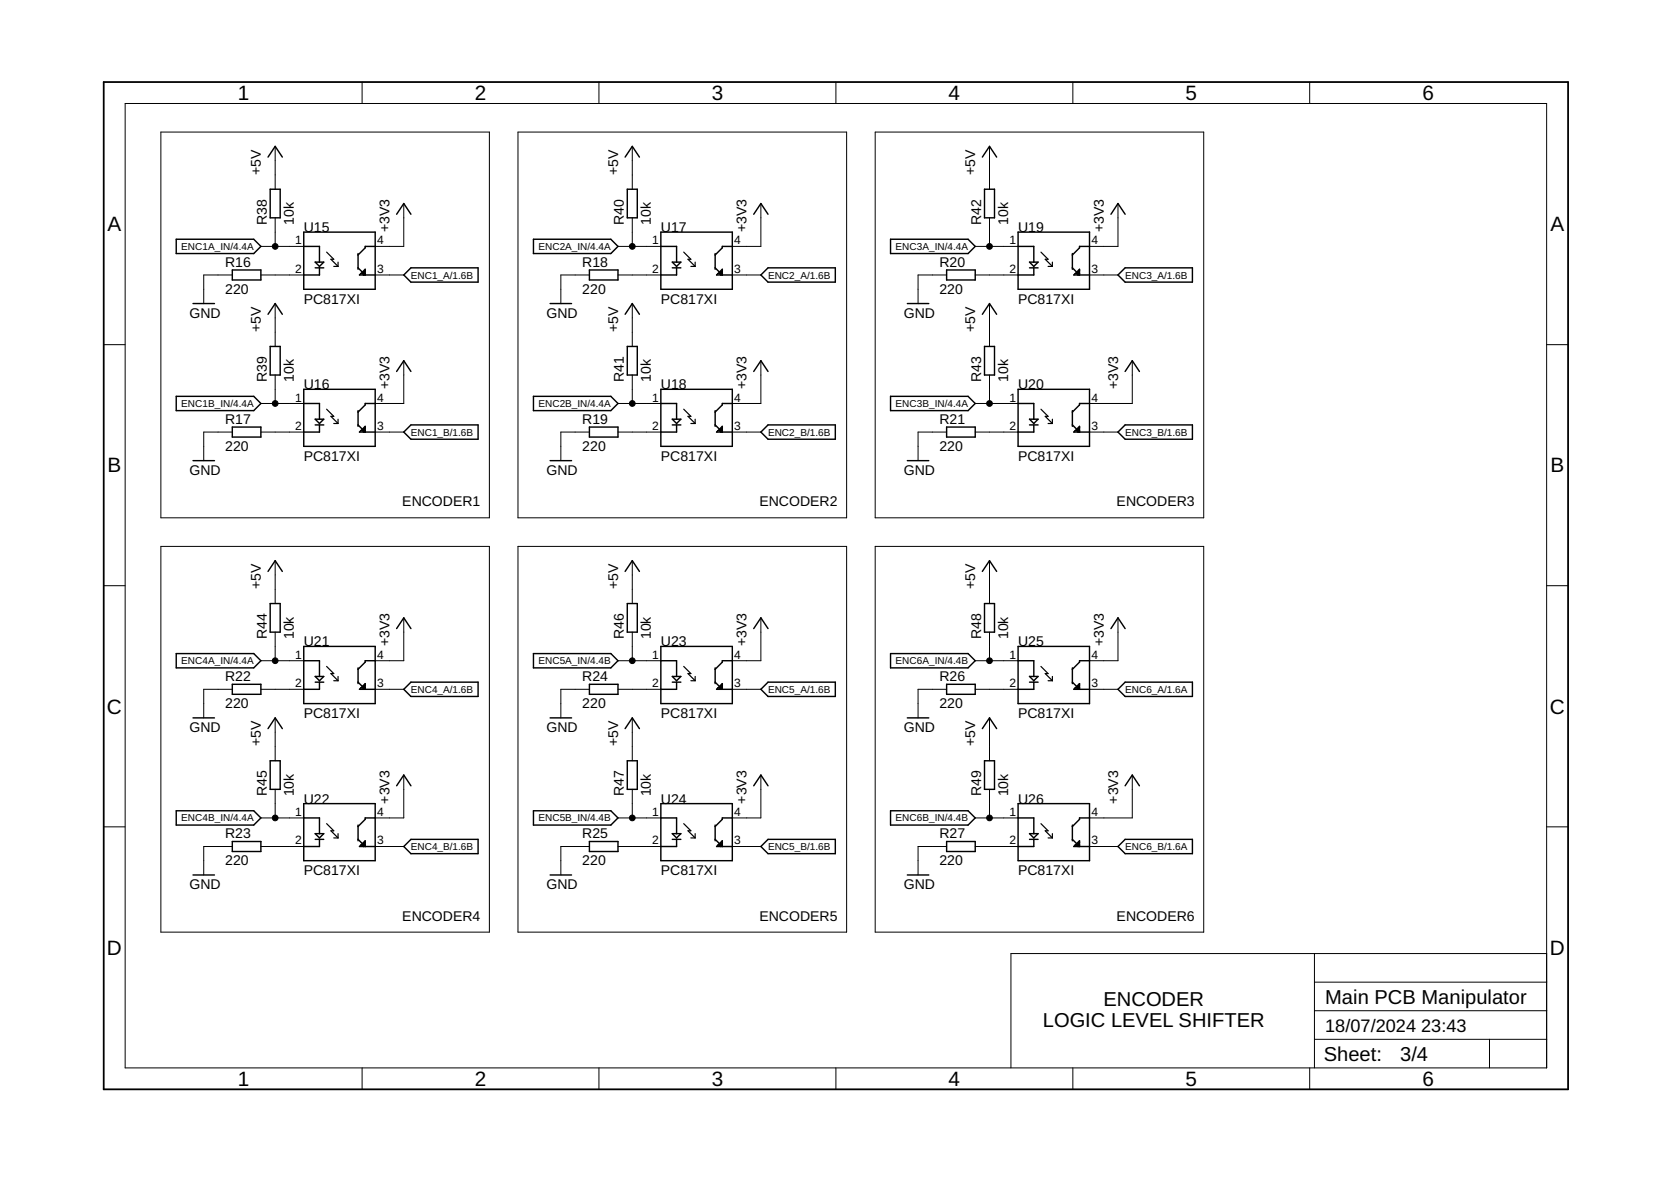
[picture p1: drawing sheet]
<svg xmlns="http://www.w3.org/2000/svg" width="297mm" height="210mm" viewBox="0 0 297 210" stroke-linecap="round" stroke-linejoin="round" font-family="sans-serif">
<g fill="none" stroke="#000" stroke-width=".25">
<path d="M47.6 27.9l1.3-1.9 1.3 1.9M48 33.6h1.8v5.1h-1.8zM70.5 38.1l1.3-1.9 1.2 1.9M111.1 27.9l1.3-1.9 1.3 1.9M111.5 33.6h1.8v5.1h-1.8zM134 38.1l1.3-1.9 1.2 1.9M174.6 27.9l1.3-1.9 1.3 1.9M175 33.6h1.8v5.1h-1.8zM197.5 38.1l1.2-1.9 1.3 1.9M31.3 42.5h13.8l1.3 1.3-1.3 1.3h-13.8zM34.3 54h3.8M41.3 48h5.1v1.8h-5.1z"/>
<path d="M47.6 55.9l1.3-1.9 1.3 1.9M54 43.8h2.8v2.8M54 41.3h12.7v10.1h-12.7zM56 47.6h1.6M56 46.6h1.6l-.8 .7zM56.8 47.6v1.3h-2.8M63.6 47.6l1.3 1.3v-1l-1 1h2.8M63.6 45.1v2.8M64.2 48.6h.2M64.4 48.6l.3 .3v-.5l.2 .2M64.9 48.1l-.5 .5M66.7 43.8h-1.8v.2l-1.3 1.3"/>
<path d="M73 47.6h12v2.5h-12l-1.2-1.2zM94.8 42.5h13.8l1.3 1.3-1.3 1.3h-13.8zM97.8 54h3.8M104.8 48h5.1v1.8h-5.1zM111.1 55.9l1.3-1.9 1.3 1.9M117.5 43.8h2.8v2.8M117.5 41.3h12.7v10.1h-12.7zM119.5 47.6h1.5M119.5 46.6h1.5l-.7 .7zM120.3 47.6v1.3h-2.8M127.1 47.6l1.3 1.3v-1l-1 1h2.8M127.1 45.1v2.8"/>
<path d="M127.6 48.6h.3M127.9 48.6l.2 .3v-.5l.3 .2M128.4 48.1l-.5 .5M130.2 43.8h-1.8v.2l-1.3 1.3M135.3 48.9l1.2-1.3h12v2.5h-12zM158.3 42.5h13.8l1.3 1.3-1.3 1.3h-13.8zM161.3 54h3.8M168.3 48h5.1v1.8h-5.1zM174.6 55.9l1.3-1.9 1.3 1.9M181 43.8h2.8v2.8M181 41.3h12.7v10.1h-12.7zM183 47.6h1.5"/>
<path d="M183 46.6h1.5l-.7 .7zM183.8 47.6v1.3h-2.8M190.6 47.6l1.3 1.3v-1l-1 1h2.8M190.6 45.1v2.8M191.1 48.6h.3M191.4 48.6l.2 .3v-.5l.3 .2M191.9 48.1l-.5 .5M193.7 43.8h-1.8v.2l-1.3 1.3M200 47.6h12v2.5h-12l-1.3-1.2zM31.3 70.4h13.8l1.3 1.3-1.3 1.3h-13.8zM41.3 75.9h5.1v1.8h-5.1zM48 61.6h1.8v5.1h-1.8z"/>
<path d="M54 71.7h2.8v2.8M54 69.2h12.7v10.1h-12.7zM56 75.5h1.6M56 74.5h1.6l-.8 .8zM56.8 75.5v1.3h-2.8M63.6 75.5l1.3 1.3v-1l-1 1h2.8M63.6 73v2.8M64.2 76.5h.2M64.4 76.5l.3 .3v-.5l.2 .2M64.9 76l-.5 .5M66.7 71.7h-1.8v.3l-1.3 1.2M70.5 66l1.3-1.9 1.2 1.9"/>
<path d="M73 75.5h12v2.6h-12l-1.2-1.3zM94.8 70.4h13.8l1.3 1.3-1.3 1.3h-13.8zM104.8 75.9h5.1v1.8h-5.1zM111.5 61.6h1.8v5.1h-1.8zM117.5 71.7h2.8v2.8M117.5 69.2h12.7v10.1h-12.7zM119.5 75.5h1.5M119.5 74.5h1.5l-.7 .8zM120.3 75.5v1.3h-2.8M127.1 75.5l1.3 1.3v-1l-1 1h2.8M127.1 73v2.8M127.6 76.5h.3"/>
<path d="M127.9 76.5l.2 .3v-.5l.3 .2M128.4 76l-.5 .5M130.2 71.7h-1.8v.3l-1.3 1.2M134 66l1.3-1.9 1.2 1.9M135.3 76.8l1.2-1.3h12v2.6h-12zM158.3 70.4h13.8l1.3 1.3-1.3 1.3h-13.8zM168.3 75.9h5.1v1.8h-5.1zM175 61.6h1.8v5.1h-1.8zM181 71.7h2.8v2.8M181 69.2h12.7v10.1h-12.7zM183 75.5h1.5M183 74.5h1.5l-.7 .8z"/>
<path d="M183.8 75.5v1.3h-2.8M190.6 75.5l1.3 1.3v-1l-1 1h2.8M190.6 73v2.8M191.1 76.5h.3M191.4 76.5l.2 .3v-.5l.3 .2M191.9 76l-.5 .5M193.7 71.7h-1.8v.3l-1.3 1.2M198.7 76.8l1.3-1.3h12v2.6h-12zM200 66l1.3-1.9 1.2 1.9M34.3 81.9h3.8M97.8 81.9h3.8M161.3 81.9h3.8"/>
<path d="M31.3 116.2h13.8l1.3 1.2-1.3 1.3h-13.8zM47.6 101.6l1.3-1.9 1.3 1.9M48 107.3h1.8v5.1h-1.8zM54 117.4h2.8v2.8M54 114.9h12.7v10.2h-12.7zM63.6 118.7v2.8M66.7 117.4h-1.8v.3l-1.3 1.3M70.5 111.7l1.3-1.9 1.2 1.9M94.8 116.2h13.8l1.3 1.2-1.3 1.3h-13.8zM111.1 101.6l1.3-1.9 1.3 1.9M111.5 107.3h1.8v5.1h-1.8zM117.5 117.4h2.8v2.8"/>
<path d="M117.5 114.9h12.7v10.2h-12.7zM127.1 118.7v2.8M130.2 117.4h-1.8v.3l-1.3 1.3M134 111.7l1.3-1.9 1.2 1.9M158.3 116.2h13.8l1.3 1.2-1.3 1.3h-13.8zM174.6 101.6l1.3-1.9 1.3 1.9M175 107.3h1.8v5.1h-1.8zM181 117.4h2.8v2.8M181 114.9h12.7v10.2h-12.7zM190.6 118.7v2.8M193.7 117.4h-1.8v.3l-1.3 1.3M197.5 111.7l1.2-1.9 1.3 1.9"/>
<path d="M34.3 127.6h3.8M41.3 121.6h5.1v1.8h-5.1zM47.6 129.5l1.3-1.9 1.3 1.9M48 135.2h1.8v5.1h-1.8zM56 121.2h1.6M56 120.2h1.6l-.8 .8zM56.8 121.2v1.3h-2.8M63.6 121.2l1.3 1.3v-1l-1 1h2.8M64.2 122.3h.2M64.4 122.3l.3 .2v-.5l.2 .3M64.9 121.8l-.5 .5M70.5 139.7l1.3-1.9 1.2 1.9"/>
<path d="M73 121.2h12v2.6h-12l-1.2-1.3zM97.8 127.6h3.8M104.8 121.6h5.1v1.8h-5.1zM111.1 129.5l1.3-1.9 1.3 1.9M111.5 135.2h1.8v5.1h-1.8zM119.5 121.2h1.5M119.5 120.2h1.5l-.7 .8zM120.3 121.2v1.3h-2.8M127.1 121.2l1.3 1.3v-1l-1 1h2.8M127.6 122.3h.3M127.9 122.3l.2 .2v-.5l.3 .3M128.4 121.8l-.5 .5"/>
<path d="M134 139.7l1.3-1.9 1.2 1.9M135.3 122.5l1.2-1.3h12v2.6h-12zM161.3 127.6h3.8M168.3 121.6h5.1v1.8h-5.1zM174.6 129.5l1.3-1.9 1.3 1.9M175 135.2h1.8v5.1h-1.8zM183 121.2h1.5M183 120.2h1.5l-.7 .8zM183.8 121.2v1.3h-2.8M190.6 121.2l1.3 1.3v-1l-1 1h2.8M191.1 122.3h.3M191.4 122.3l.2 .2v-.5l.3 .3"/>
<path d="M191.9 121.8l-.5 .5M198.7 122.5l1.3-1.3h12v2.6h-12zM200 139.7l1.3-1.9 1.2 1.9M31.3 144.1h13.8l1.3 1.3-1.3 1.2h-13.8zM34.3 155.5h3.8M41.3 149.6h5.1v1.7h-5.1zM54 145.4h2.8v2.8M54 142.8h12.7v10.2h-12.7zM56 149.2h1.6M56 148.2h1.6l-.8 .7zM56.8 149.2v1.3h-2.8M63.6 149.2l1.3 1.3v-1.1l-1 1.1h2.8"/>
<path d="M63.6 146.6v2.8M64.2 150.2h.2M64.4 150.2l.3 .3v-.6l.2 .3M64.9 149.7l-.5 .5M66.7 145.4h-1.8v.2l-1.3 1.3M73 149.2h12v2.5h-12l-1.2-1.2zM94.8 144.1h13.8l1.3 1.3-1.3 1.2h-13.8zM97.8 155.5h3.8M104.8 149.6h5.1v1.7h-5.1zM117.5 145.4h2.8v2.8M117.5 142.8h12.7v10.2h-12.7zM119.5 149.2h1.5"/>
<path d="M119.5 148.2h1.5l-.7 .7zM120.3 149.2v1.3h-2.8M127.1 149.2l1.3 1.3v-1.1l-1 1.1h2.8M127.1 146.6v2.8M127.6 150.2h.3M127.9 150.2l.2 .3v-.6l.3 .3M128.4 149.7l-.5 .5M130.2 145.4h-1.8v.2l-1.3 1.3M135.3 150.5l1.2-1.3h12v2.5h-12zM158.3 144.1h13.8l1.3 1.3-1.3 1.2h-13.8zM161.3 155.5h3.8M168.3 149.6h5.1v1.7h-5.1z"/>
<path d="M181 145.4h2.8v2.8M181 142.8h12.7v10.2h-12.7zM183 149.2h1.5M183 148.2h1.5l-.7 .7zM183.8 149.2v1.3h-2.8M190.6 149.2l1.3 1.3v-1.1l-1 1.1h2.8M190.6 146.6v2.8M191.1 150.2h.3M191.4 150.2l.2 .3v-.6l.3 .3M191.9 149.7l-.5 .5M193.7 145.4h-1.8v.2l-1.3 1.3M198.7 150.5l1.3-1.3h12v2.5h-12z"/>
</g>
<g fill="none" stroke="#000" stroke-width=".18">
<path d="M22.2 18.4h252.7v171.4h-252.7zM64.4 14.6v3.8M106.5 14.6v3.8M148.6 14.6v3.8M190.7 14.6v3.8M232.8 14.6v3.8M28.6 23.5h58.4v68.5h-58.4zM48.9 26v7.6M48.9 38.7v5.1M71.8 36.2v7.6h-5.1M92.1 23.5h58.4v68.5h-58.4zM112.4 26v7.6"/>
<path d="M112.4 38.7v5.1M135.3 36.2v7.6h-5.1M155.6 23.5h58.4v68.5h-58.4zM175.9 26v7.6M175.9 38.7v5.1M198.7 36.2v7.6h-5M41.3 48.9h-5.1v5.1M46.4 48.9h7.6M46.4 43.8h7.6M48.9 54v7.6M66.7 48.9h5.1M104.8 48.9h-5.1v5.1"/>
<path d="M109.9 48.9h7.6M109.9 43.8h7.6M112.4 54v7.6M130.2 48.9h5.1M168.3 48.9h-5.1v5.1M173.4 48.9h7.6M173.4 43.8h7.6M175.9 54v7.6M193.7 48.9h5M18.4 61.3h3.8M41.3 76.8h-5.1v5.1M46.4 76.8h7.6"/>
<path d="M46.4 71.7h7.6M48.9 66.7v5M66.7 76.8h5.1M71.8 64.1v7.6h-5.1M104.8 76.8h-5.1v5.1M109.9 76.8h7.6M109.9 71.7h7.6M112.4 66.7v5M130.2 76.8h5.1M135.3 64.1v7.6h-5.1M168.3 76.8h-5.1v5.1M173.4 76.8h7.6"/>
<path d="M173.4 71.7h7.6M175.9 66.7v5M193.7 76.8h5M201.3 64.1v7.6h-7.6M274.9 61.3h3.8M28.6 97.1h58.4v68.6h-58.4zM48.9 99.7v7.6M92.1 97.1h58.4v68.6h-58.4zM112.4 99.7v7.6M155.6 97.1h58.4v68.6h-58.4zM175.9 99.7v7.6M18.4 104.1h3.8"/>
<path d="M46.4 117.4h7.6M48.9 112.4v5M71.8 109.8v7.6h-5.1M109.9 117.4h7.6M112.4 112.4v5M135.3 109.8v7.6h-5.1M173.4 117.4h7.6M175.9 112.4v5M198.7 109.8v7.6h-5M274.9 104.1h3.8M41.3 122.5h-5.1v5.1M46.4 122.5h7.6"/>
<path d="M48.9 127.6v7.6M66.7 122.5h5.1M71.8 137.8v7.6h-5.1M104.8 122.5h-5.1v5.1M109.9 122.5h7.6M112.4 127.6v7.6M130.2 122.5h5.1M135.3 137.8v7.6h-5.1M168.3 122.5h-5.1v5.1M173.4 122.5h7.6M175.9 127.6v7.6M193.7 122.5h5"/>
<path d="M201.3 137.8v7.6h-7.6M18.4 147h3.8M41.3 150.5h-5.1v5M46.4 150.5h7.6M46.4 145.4h7.6M48.9 140.3v5.1M66.7 150.5h5.1M104.8 150.5h-5.1v5M109.9 150.5h7.6M109.9 145.4h7.6M112.4 140.3v5.1M130.2 150.5h5.1"/>
<path d="M168.3 150.5h-5.1v5M173.4 150.5h7.6M173.4 145.4h7.6M175.9 140.3v5.1M193.7 150.5h5M274.9 147h3.8M233.7 169.5v20.3M233.7 179.6h41.2M233.7 174.6h41.2M274.9 169.5h-95.2v20.3M64.4 189.8v3.8M106.5 189.8v3.8"/>
<path d="M148.6 189.8v3.8M190.7 189.8v3.8M232.8 189.8v3.8M233.7 184.7h41.2M264.8 184.7v5.1"/>
</g>
<path d="M18.4 14.6h260.3v179h-260.3z" fill="none" stroke="#000" stroke-width=".32"/>
<g fill="none" stroke="#000" stroke-width=".21">
<path d="M58.1 44.8l1.2 1.3h-.5l1.3 1.2M59.3 47.3h.8M60.1 46.6v.7M121.5 44.8l1.3 1.3h-.5l1.3 1.2M122.8 47.3h.8M123.6 46.6v.7M185 44.8l1.3 1.3h-.5l1.3 1.2M186.3 47.3h.8M187.1 46.6v.7M58.1 72.7l1.2 1.3h-.5l1.3 1.3M59.3 75.3h.8M60.1 74.5v.8"/>
<path d="M121.5 72.7l1.3 1.3h-.5l1.3 1.3M122.8 75.3h.8M123.6 74.5v.8M185 72.7l1.3 1.3h-.5l1.3 1.3M186.3 75.3h.8M187.1 74.5v.8M58.1 118.4l1.2 1.3h-.5l1.3 1.3M121.5 118.4l1.3 1.3h-.5l1.3 1.3M185 118.4l1.3 1.3h-.5l1.3 1.3M59.3 121h.8M60.1 120.2v.8M122.8 121h.8"/>
<path d="M123.6 120.2v.8M186.3 121h.8M187.1 120.2v.8M58.1 146.4l1.2 1.3h-.5l1.3 1.2M59.3 148.9h.8M60.1 148.2v.7M121.5 146.4l1.3 1.3h-.5l1.3 1.2M122.8 148.9h.8M123.6 148.2v.7M185 146.4l1.3 1.3h-.5l1.3 1.2M186.3 148.9h.8M187.1 148.2v.7"/>
</g>
<g fill="#000" stroke="#000" stroke-width=".18">
<circle cx="48.9" cy="43.8" r=".51"/>
<circle cx="112.4" cy="43.8" r=".51"/>
<circle cx="175.9" cy="43.8" r=".51"/>
<circle cx="48.9" cy="71.7" r=".51"/>
<circle cx="112.4" cy="71.7" r=".51"/>
<circle cx="175.9" cy="71.7" r=".51"/>
<circle cx="48.9" cy="117.4" r=".51"/>
<circle cx="112.4" cy="117.4" r=".51"/>
<circle cx="175.9" cy="117.4" r=".51"/>
<circle cx="48.9" cy="145.4" r=".51"/>
<circle cx="112.4" cy="145.4" r=".51"/>
<circle cx="175.9" cy="145.4" r=".51"/>
</g>
<g font-size="3.7">
<text x="42.3" y="17.8">1</text>
<text x="84.4" y="17.8">2</text>
<text x="126.5" y="17.8">3</text>
<text x="168.6" y="17.8">4</text>
<text x="210.7" y="17.8">5</text>
<text x="252.9" y="17.8">6</text>
<text x="19.1" y="41.1">A</text>
<text x="275.6" y="41.1">A</text>
<text x="19.1" y="84">B</text>
<text x="275.6" y="84">B</text>
<text x="19" y="126.8">C</text>
<text x="275.5" y="126.8">C</text>
<text x="19" y="169.7">D</text>
<text x="275.5" y="169.7">D</text>
<text x="42.3" y="193">1</text>
<text x="84.4" y="193">2</text>
<text x="126.5" y="193">3</text>
<text x="168.6" y="193">4</text>
<text x="210.7" y="193">5</text>
<text x="252.9" y="193">6</text>
</g>
<g font-size="3.6">
<text x="196.2" y="178.8">ENCODER</text>
<text x="235.6" y="178.4">Main PCB Manipulator</text>
<text x="185.4" y="182.6">LOGIC LEVEL SHIFTER</text>
<text x="235.3" y="188.7">Sheet:</text>
<text x="248.9" y="188.5">3/4</text>
</g>
<g font-size="3.2">
<text x="235.6" y="183.5">18/07/2024</text>
<text x="252.6" y="183.5">23:43</text>
</g>
<g font-size="2.5">
<text x="46.4" y="31.1" transform="rotate(-90 46.4 31.1)">+5V</text>
<text x="109.9" y="31.1" transform="rotate(-90 109.9 31.1)">+5V</text>
<text x="173.3" y="31.1" transform="rotate(-90 173.3 31.1)">+5V</text>
<text x="47.4" y="40" transform="rotate(-90 47.4 40)">R38</text>
<text x="52.2" y="40" transform="rotate(-90 52.2 40)">10k</text>
<text x="54" y="41.3">U15</text>
<text x="69.2" y="41.3" transform="rotate(-90 69.2 41.3)">+3V3</text>
<text x="110.9" y="40" transform="rotate(-90 110.9 40)">R40</text>
<text x="115.7" y="40" transform="rotate(-90 115.7 40)">10k</text>
<text x="117.5" y="41.3">U17</text>
<text x="132.7" y="41.3" transform="rotate(-90 132.7 41.3)">+3V3</text>
<text x="174.4" y="40" transform="rotate(-90 174.4 40)">R42</text>
<text x="179.2" y="40" transform="rotate(-90 179.2 40)">10k</text>
<text x="181" y="41.3">U19</text>
<text x="196.2" y="41.3" transform="rotate(-90 196.2 41.3)">+3V3</text>
<text x="40" y="47.4">R16</text>
<text x="103.5" y="47.4">R18</text>
<text x="167" y="47.4">R20</text>
<text x="40" y="52.2">220</text>
<text x="54" y="53.9">PC817XI</text>
<text x="103.5" y="52.2">220</text>
<text x="117.5" y="53.9">PC817XI</text>
<text x="167" y="52.2">220</text>
<text x="181" y="53.9">PC817XI</text>
<text x="33.7" y="56.5">GND</text>
<text x="46.4" y="59" transform="rotate(-90 46.4 59)">+5V</text>
<text x="97.2" y="56.5">GND</text>
<text x="109.9" y="59" transform="rotate(-90 109.9 59)">+5V</text>
<text x="160.7" y="56.5">GND</text>
<text x="173.3" y="59" transform="rotate(-90 173.3 59)">+5V</text>
<text x="47.4" y="67.9" transform="rotate(-90 47.4 67.9)">R39</text>
<text x="52.2" y="67.9" transform="rotate(-90 52.2 67.9)">10k</text>
<text x="54" y="69.2">U16</text>
<text x="69.2" y="69.2" transform="rotate(-90 69.2 69.2)">+3V3</text>
<text x="110.9" y="67.9" transform="rotate(-90 110.9 67.9)">R41</text>
<text x="115.7" y="67.9" transform="rotate(-90 115.7 67.9)">10k</text>
<text x="117.5" y="69.2">U18</text>
<text x="132.7" y="69.2" transform="rotate(-90 132.7 69.2)">+3V3</text>
<text x="174.4" y="67.9" transform="rotate(-90 174.4 67.9)">R43</text>
<text x="179.2" y="67.9" transform="rotate(-90 179.2 67.9)">10k</text>
<text x="181" y="69.2">U20</text>
<text x="198.7" y="69.2" transform="rotate(-90 198.7 69.2)">+3V3</text>
<text x="40" y="75.3">R17</text>
<text x="103.5" y="75.3">R19</text>
<text x="167" y="75.3">R21</text>
<text x="40" y="80.1">220</text>
<text x="54" y="81.9">PC817XI</text>
<text x="103.5" y="80.1">220</text>
<text x="117.5" y="81.9">PC817XI</text>
<text x="167" y="80.1">220</text>
<text x="181" y="81.9">PC817XI</text>
<text x="33.7" y="84.4">GND</text>
<text x="97.2" y="84.4">GND</text>
<text x="160.7" y="84.4">GND</text>
<text x="71.5" y="90">ENCODER1</text>
<text x="135" y="90">ENCODER2</text>
<text x="198.5" y="90">ENCODER3</text>
<text x="46.4" y="104.7" transform="rotate(-90 46.4 104.7)">+5V</text>
<text x="109.9" y="104.7" transform="rotate(-90 109.9 104.7)">+5V</text>
<text x="173.3" y="104.7" transform="rotate(-90 173.3 104.7)">+5V</text>
<text x="47.4" y="113.6" transform="rotate(-90 47.4 113.6)">R44</text>
<text x="52.2" y="113.6" transform="rotate(-90 52.2 113.6)">10k</text>
<text x="110.9" y="113.6" transform="rotate(-90 110.9 113.6)">R46</text>
<text x="115.7" y="113.6" transform="rotate(-90 115.7 113.6)">10k</text>
<text x="174.4" y="113.6" transform="rotate(-90 174.4 113.6)">R48</text>
<text x="179.2" y="113.6" transform="rotate(-90 179.2 113.6)">10k</text>
<text x="54" y="114.9">U21</text>
<text x="69.2" y="114.9" transform="rotate(-90 69.2 114.9)">+3V3</text>
<text x="117.5" y="114.9">U23</text>
<text x="132.7" y="114.9" transform="rotate(-90 132.7 114.9)">+3V3</text>
<text x="181" y="114.9">U25</text>
<text x="196.2" y="114.9" transform="rotate(-90 196.2 114.9)">+3V3</text>
<text x="40" y="125.8">220</text>
<text x="40" y="121">R22</text>
<text x="103.5" y="125.8">220</text>
<text x="103.5" y="121">R24</text>
<text x="167" y="125.8">220</text>
<text x="167" y="121">R26</text>
<text x="33.7" y="130.1">GND</text>
<text x="54" y="127.6">PC817XI</text>
<text x="97.2" y="130.1">GND</text>
<text x="117.5" y="127.6">PC817XI</text>
<text x="160.7" y="130.1">GND</text>
<text x="181" y="127.6">PC817XI</text>
<text x="46.4" y="132.7" transform="rotate(-90 46.4 132.7)">+5V</text>
<text x="109.9" y="132.7" transform="rotate(-90 109.9 132.7)">+5V</text>
<text x="173.3" y="132.7" transform="rotate(-90 173.3 132.7)">+5V</text>
<text x="47.4" y="141.6" transform="rotate(-90 47.4 141.6)">R45</text>
<text x="52.2" y="141.6" transform="rotate(-90 52.2 141.6)">10k</text>
<text x="54" y="142.8">U22</text>
<text x="69.2" y="142.8" transform="rotate(-90 69.2 142.8)">+3V3</text>
<text x="110.9" y="141.6" transform="rotate(-90 110.9 141.6)">R47</text>
<text x="115.7" y="141.6" transform="rotate(-90 115.7 141.6)">10k</text>
<text x="117.5" y="142.8">U24</text>
<text x="132.7" y="142.8" transform="rotate(-90 132.7 142.8)">+3V3</text>
<text x="174.4" y="141.6" transform="rotate(-90 174.4 141.6)">R49</text>
<text x="179.2" y="141.6" transform="rotate(-90 179.2 141.6)">10k</text>
<text x="181" y="142.8">U26</text>
<text x="198.7" y="142.8" transform="rotate(-90 198.7 142.8)">+3V3</text>
<text x="40" y="148.9">R23</text>
<text x="103.5" y="148.9">R25</text>
<text x="167" y="148.9">R27</text>
<text x="40" y="153.7">220</text>
<text x="54" y="155.5">PC817XI</text>
<text x="103.5" y="153.7">220</text>
<text x="117.5" y="155.5">PC817XI</text>
<text x="167" y="153.7">220</text>
<text x="181" y="155.5">PC817XI</text>
<text x="33.7" y="158.1">GND</text>
<text x="97.2" y="158.1">GND</text>
<text x="160.7" y="158.1">GND</text>
<text x="71.5" y="163.6">ENCODER4</text>
<text x="135" y="163.6">ENCODER5</text>
<text x="198.5" y="163.6">ENCODER6</text>
</g>
<g font-size="2.1">
<text x="52.4" y="43.4">1</text>
<text x="67" y="43.4">4</text>
<text x="115.9" y="43.4">1</text>
<text x="130.5" y="43.4">4</text>
<text x="179.4" y="43.4">1</text>
<text x="194" y="43.4">4</text>
<text x="52.4" y="48.5">2</text>
<text x="67" y="48.5">3</text>
<text x="115.9" y="48.5">2</text>
<text x="130.5" y="48.5">3</text>
<text x="179.4" y="48.5">2</text>
<text x="194" y="48.5">3</text>
<text x="52.4" y="71.4">1</text>
<text x="67" y="71.4">4</text>
<text x="115.9" y="71.4">1</text>
<text x="130.5" y="71.4">4</text>
<text x="179.4" y="71.4">1</text>
<text x="194" y="71.4">4</text>
<text x="52.4" y="76.4">2</text>
<text x="67" y="76.4">3</text>
<text x="115.9" y="76.4">2</text>
<text x="130.5" y="76.4">3</text>
<text x="179.4" y="76.4">2</text>
<text x="194" y="76.4">3</text>
<text x="52.4" y="117.1">1</text>
<text x="67" y="117.1">4</text>
<text x="115.9" y="117.1">1</text>
<text x="130.5" y="117.1">4</text>
<text x="179.4" y="117.1">1</text>
<text x="194" y="117.1">4</text>
<text x="52.4" y="122.2">2</text>
<text x="67" y="122.2">3</text>
<text x="115.9" y="122.2">2</text>
<text x="130.5" y="122.2">3</text>
<text x="179.4" y="122.2">2</text>
<text x="194" y="122.2">3</text>
<text x="52.4" y="145">1</text>
<text x="67" y="145">4</text>
<text x="115.9" y="145">1</text>
<text x="130.5" y="145">4</text>
<text x="179.4" y="145">1</text>
<text x="194" y="145">4</text>
<text x="52.4" y="150.1">2</text>
<text x="67" y="150.1">3</text>
<text x="115.9" y="150.1">2</text>
<text x="130.5" y="150.1">3</text>
<text x="179.4" y="150.1">2</text>
<text x="194" y="150.1">3</text>
</g>
<g font-size="1.8">
<text x="32.2" y="44.4">ENC1A_IN/4.4A</text>
<text x="95.7" y="44.4">ENC2A_IN/4.4A</text>
<text x="159.2" y="44.4">ENC3A_IN/4.4A</text>
<text x="73" y="49.5">ENC1_A/1.6B</text>
<text x="136.5" y="49.5">ENC2_A/1.6B</text>
<text x="200" y="49.5">ENC3_A/1.6B</text>
<text x="32.2" y="72.4">ENC1B_IN/4.4A</text>
<text x="73" y="77.4">ENC1_B/1.6B</text>
<text x="95.7" y="72.4">ENC2B_IN/4.4A</text>
<text x="136.5" y="77.4">ENC2_B/1.6B</text>
<text x="159.2" y="72.4">ENC3B_IN/4.4A</text>
<text x="200" y="77.4">ENC3_B/1.6B</text>
<text x="32.2" y="118.1">ENC4A_IN/4.4A</text>
<text x="95.7" y="118.1">ENC5A_IN/4.4B</text>
<text x="159.2" y="118.1">ENC6A_IN/4.4B</text>
<text x="73" y="123.1">ENC4_A/1.6B</text>
<text x="136.5" y="123.1">ENC5_A/1.6B</text>
<text x="200" y="123.1">ENC6_A/1.6A</text>
<text x="32.2" y="146">ENC4B_IN/4.4A</text>
<text x="95.7" y="146">ENC5B_IN/4.4B</text>
<text x="159.2" y="146">ENC6B_IN/4.4B</text>
<text x="73" y="151.1">ENC4_B/1.6B</text>
<text x="136.5" y="151.1">ENC5_B/1.6B</text>
<text x="200" y="151.1">ENC6_B/1.6A</text>
</g>
</svg>
